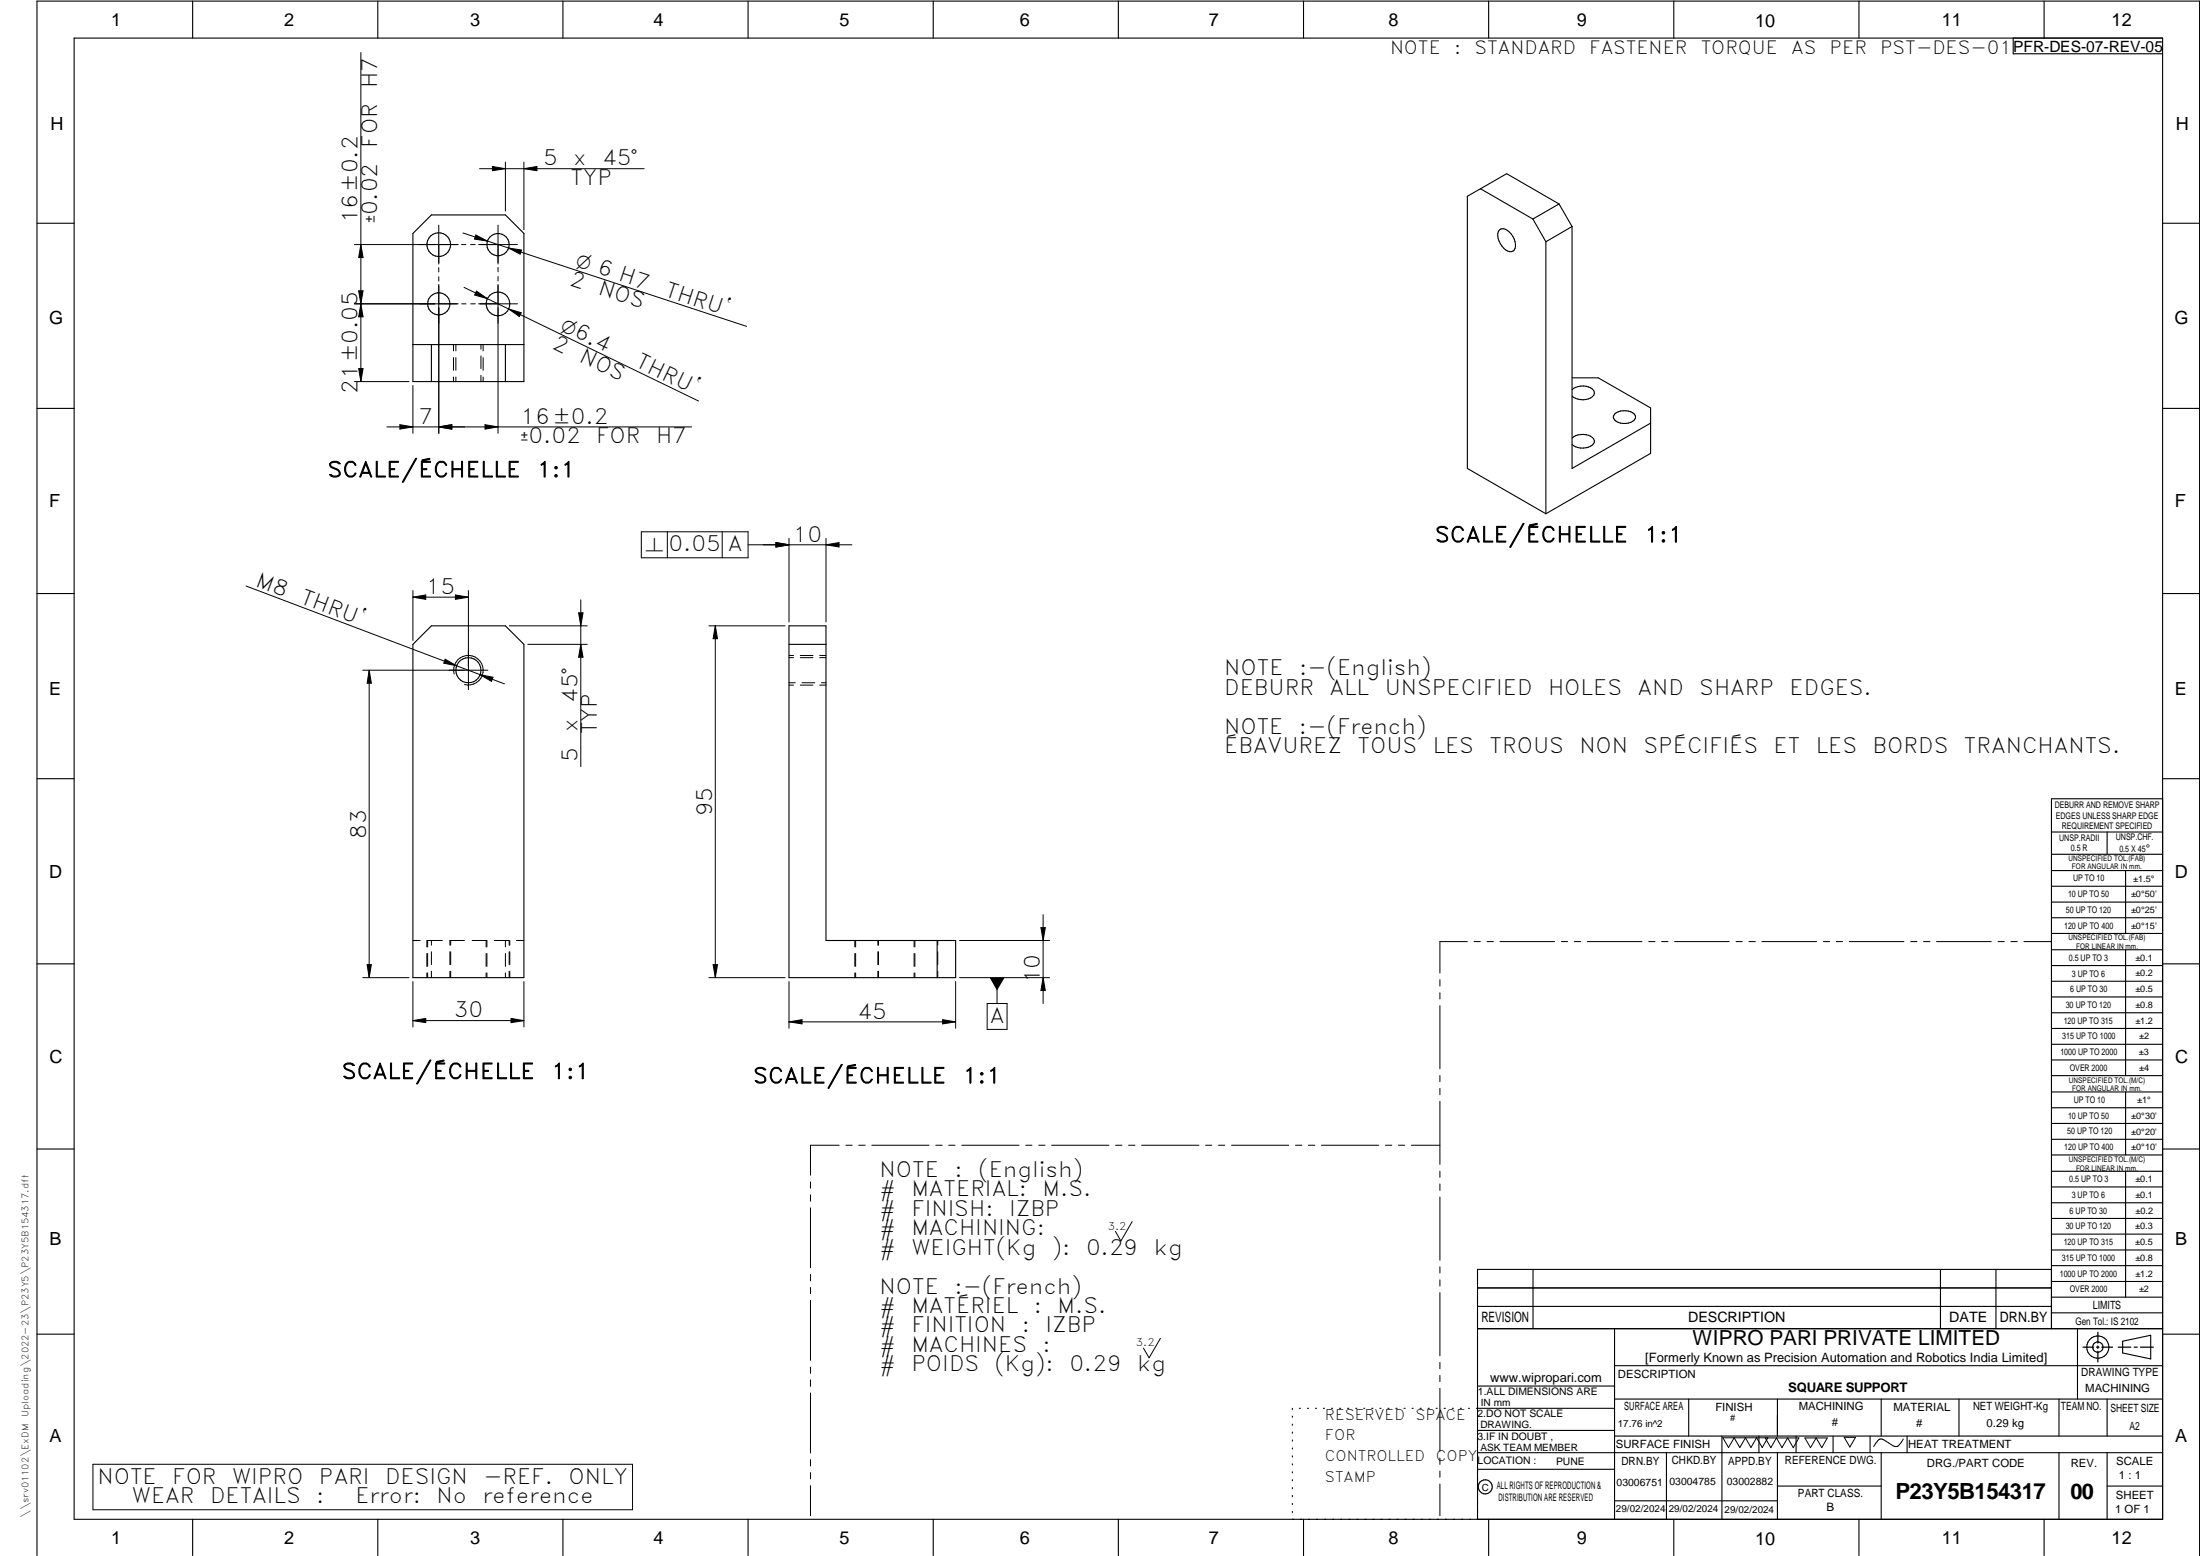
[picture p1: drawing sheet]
<svg xmlns="http://www.w3.org/2000/svg" width="594mm" height="420mm" viewBox="0 0 594 420" stroke-linecap="round" stroke-linejoin="round" font-family="sans-serif">
<g fill="none" stroke="#000" stroke-width=".3">
<path d="M20 10.3h564v400h-564zM52 .3v10M102 .3v10M152 .3v10M202 .3v10M252 .3v10M302 .3v10M352 .3v10M402 .3v10M452 .3v10M502 .3v10M543.6 10.3v4.2h40.4"/>
<path d="M552 .3v10M116.5 58h20l5 5v40h-30v-40zM399.8 51l-3.6 2v73.5l21.2 12.2M399.8 51l7.1-4.1 14.1 8.2M399.8 51l14.1 8.1M413.9 59.1l3.5 6.2M421 55.1l3.5 6.1M421 55.1l-7.1 4M10 60.3h10M404.8 62.2a1.86 1.86 0 0 1 2.8 .5 4.3 4.3 0 0 1 1.3 4.8 1.9 1.9 0 0 1-2.8-.5 4.2 4.2 0 0 1-1.3-4.8zM417.4 65.3v73.4M424.5 61.2v65.3l21.2-12.2"/>
<path d="M424.5 61.2l-7.1 4.1M584 60.3h10M111.5 93h30M116.5 93v10M136.5 93v10M10 110.3h10M424.5 105.2a4.4 4.4 0 0 1 5.9 .3 1.61 1.61 0 0 1-1.4 2.2 4.7 4.7 0 0 1-4.5-.8M424.5 118.3a4.4 4.4 0 0 1 5.9 .2 1.59 1.59 0 0 1-1.4 2.2l-.7 .2a4.4 4.4 0 0 1-3.8-.9M424.5 102h7.1l14.1 8.2v12.2l-28.3 16.3M436 111.8a4 4 0 0 1 5.6 .4 1.8 1.8 0 0 1-1.9 2.1 3.2 3.2 0 0 1-4.1-1.7zM584 110.3h10M10 160.3h10"/>
<path d="M111.5 174l5-5h20l5 5v90h-30zM213.1 169h9.9v85h35.1v10h-45zM213.1 174h9.9M584 160.3h10M10 210.3h10M584 215.7h-30v143.1M584 210.3h10M554 224.7h30M554 230.7h30M554 235.1h30M554 239.3h30M569 224.7v6"/>
<path d="M574 235.1v17M253.1 254v10M554 243.6h30M554 247.8h30M554 252.1h30M554 256.5h30M574 256.5v33.9M10 260.3h10M554 260.7h30M554 265h30M554 269.2h30M554 273.5h30"/>
<path d="M554 277.7h30M584 260.3h10M554 282h30M554 286.2h30M554 290.4h30M554 294.9h30M554 299.1h30M574 294.9v17M10 310.3h10M554 303.4h30M554 307.6h30M554 311.9h30"/>
<path d="M554 316.3h30M574 316.3v34M584 310.3h10M554 320.5h30M554 324.8h30M554 329h30M554 333.2h30M554 337.5h30M399 358.8h185M399 352.8h155M399 347.8h155M414 342.8v16"/>
<path d="M436 358.8v51.5M524 342.8v16M539 342.8v16M554 341.8h30M554 346h30M554 350.3h30M554 354.5h30M554 342.8h-155v67.5M561 358.8v19M10 360.3h10M399 374.3h37M436 368.8h148"/>
<path d="M436 377.8h148M456 377.8v10M480 377.8v10M508 377.8v10M529 377.8v10M556 377.8v10M569 377.8v10M573.2 362.2l7.6-1.6v6.3l-7.6-1.6zM584 360.3h10M349 380.3v.3M349 382.4v.3M349 384.6v.3"/>
<path d="M349 386.7v.3M349 388.8v.3M349 391v.3M349 393.1v.3M349 395.3v.3M349 397.4v.3M349 399.5v.3M350.9 380.3h.2M353.1 380.3h.2M355.2 380.3h.3M357.4 380.3h.3M359.6 380.3h.3"/>
<path d="M361.7 380.3h.3M363.9 380.3h.3M366.1 380.3h.3M368.3 380.3h.2M370.4 380.3h.3M372.6 380.3h.3M374.8 380.3h.3M376.9 380.3h.4M379.1 380.3h.3M381.3 380.3h.3M383.4 380.3h.4M385.6 380.3h.3"/>
<path d="M387.8 380.3h.3M390 380.3h.3M392.2 380.3h.3M394.3 380.3h.3M396.5 380.3h.3M398.7 380.3h37.3M399 386.2h37M399 396.7h37M436 387.8h148M450 392.3v18M465 387.8v22.5M475 387.8v4.5"/>
<path d="M480 392.3v18M485 387.8v4.5M495 387.8v4.5M505 387.8v4.5M508 392.3v18M515 387.8v4.5M556 392.3v18M569 392.3v18M584 392.3h-185M52 410.3v9.7M102 410.3v9.7M152 410.3v9.7"/>
<path d="M202 410.3v9.7M252 410.3v9.7M302 410.3v9.7M349 401.7v.3M349 403.8v.4M349 406v.3M349 408.1v.3M352 410.3v9.7M402 410.3v9.7M436 405.3h44M452 410.3v9.7M480 401.3h28"/>
<path d="M502 410.3v9.7M552 410.3v9.7M569 401.3h15M10 420v-419.7h584v419.7"/>
<circle cx="118.5" cy="66.1" r="3.2"/>
<circle cx="134.5" cy="66" r="2.99"/>
<circle cx="118.5" cy="82" r="2.99"/>
<circle cx="134.5" cy="82.1" r="3.2"/>
<circle cx="126.5" cy="181" r="3.4"/>
<circle cx="566.5" cy="363.8" r="2.99"/>
<circle cx="566.5" cy="363.7" r="1.41"/>
<circle cx="401.1" cy="401.5" r="1.9"/>
</g>
<path d="M566.5 359.7v3M562.5 363.8h2.9M566.1 363.8h.7M566.5 363.4v.7M566.5 364.9v2.8M567.6 363.8h2.9M572 363.8h3.4M576.3 363.8h.8M578 363.8h3.5" fill="none" stroke="#000" stroke-width=".34"/>
<g fill="none" stroke="#000" stroke-width=".27">
<path d="M97.4 14.2v88.8M129.5 45.6h44.4M133 45l3.5 .6-3.5 .5zM136.5 43.8v13.2M141.5 45.6l3.5-.6v1.1zM141.5 43.8v18.2M95.7 66h28M96.9 78.5l1.1 7.1h-1.1l1.1-7.1zM97.4 66l.6 3.6h-1.1zM118.5 72.3v1.1M118.5 74.7v1.2M118.5 76.8v40.2"/>
<path d="M118.5 60.8v10.5M124.6 66h1.2M125 62.9l12.3 4.1M125.3 77.6l63.3 30.7M127.1 66h1.2M128.5 63.5l3.1 1.6-3.5-.5zM128.7 78.6l2.9 2-3.4-.9zM129.2 66h10.5M134.5 72.2v1.2M134.5 74.7v1.2M134.5 60.8v10.5M134.5 76.8v40.2"/>
<path d="M137.3 67l64.3 21.1M137.3 67l3.5 .5-.3 1.1zM95.7 82h28M96.9 99.5h1.1l-.6 3.5zM122.5 93v1.7M122.5 96.6v3.4M123.1 93v1.7M123.1 96.6v3.4M124.7 82h1.2M127.1 82h1.2M129.2 82h10.5M129.9 93v1.3"/>
<path d="M129.9 96.1v3.4M130.5 93v1.7M130.5 96.6v3.4M137.4 83.4l3.4 1.1-.6 1zM95.7 103h14.7M104.5 115.3h82.3M108 114.7l3.5 .6-3.5 .6zM111.5 104.1v12.9M118.5 115.3l3.5-.6v1.2zM122.5 101.8v1.2M123.1 101.8v1.2M129.9 101.3v1.7"/>
<path d="M130.5 101.8v1.2M131 114.7l3.5 .6-3.5 .6zM66.5 158.2l56.8 21.6M111.5 159.5v13.4M126.5 159.5v26.7M173.2 143.6h28.8v7h-28.8zM180.2 143.6v7M195 143.6v7M202 147.1h28M209.5 146.5l3.6 .6-3.6 .6zM213.1 145.4v22.5M223 145.4v22.5"/>
<path d="M223 147.1l3.6-.6v1.2zM111.5 161.2l3.5-.5v1.1zM111.5 161.2h15M120.2 178l3.1 1.8-3.5-.7zM123 160.7l3.5 .5-3.5 .6zM123.3 179.8l12.9 4.9M137.5 169h21.1M142.5 174h16.1M156.2 165.5h1.2l-.6 3.5zM156.8 174l.6 3.5h-1.2zM156.8 162v45M191.4 169h20.6"/>
<path d="M193.2 169l.6 3.5h-1.2zM193.2 169v95M213.1 177.6h1.2M213.1 177h1.2M216.1 177.6h3.4M216.1 177h3.4M221.4 177.6h1.6M221.4 177h1.6M98 181h33.7M99.7 181v83M99.7 181l.6 3.5h-1.2zM122.6 182a4 4 0 0 1 3.5-5 4 4 0 0 1 4.3 4.3 4 4 0 0 1-5 3.5"/>
<path d="M129.7 182.2l3.4 .7-.4 1.1zM213.1 185h1.2M213.1 184.4h1.7M216.1 185h3.4M216.6 184.4h3.4M221.4 185h1.6M221.8 184.4h1.2M111.5 254h1.9M115.3 254v1.7M115.3 257.5v3.4M115.5 257.5v3.4M116.5 254v1.2"/>
<path d="M116.5 257v3.5M119.5 254h-4v1.7M121.5 257v3.5M121.7 254v1.2M121.7 257v3.5M125.4 254h-3.9v1.2M127.5 254h3.9M131.3 254v1.7M131.3 257.5v3.4M131.5 254v1.7M131.5 257.5v3.4M133.5 254h3.9"/>
<path d="M136.5 254v1.7M136.5 257.5v3.4M137.5 254v1.2M137.5 257v3.5M137.7 254v1.2M137.7 257v3.5M139.5 254h2M230.8 254v1.7M230.8 257.5v3.4M231 254v1.7M231 257.5v3.4M237.1 254v1.2"/>
<path d="M237.1 257v3.5M237.2 254v1.2M237.2 257v3.5M246.8 254v1.7M246.8 257.5v3.4M247.1 254v1.7M247.1 257.5v3.4M253.2 254v1.2M253.2 257v3.5M259.1 254h24.3M281.1 250.5h1.2l-.6 3.5zM281.7 247v24"/>
<path d="M396.2 254.3h-7.4v8.5M398.1 254.3h1.6M401.5 254.3h1.8M405 254.3h14.8M421.6 254.3h1.7M425.1 254.3h1.7M428.6 254.3h14.8M445.2 254.3h1.7M448.7 254.3h1.7M452.2 254.3h14.8M468.8 254.3h1.7M472.3 254.3h1.7"/>
<path d="M475.8 254.3h14.8M492.4 254.3h1.7M495.8 254.3h1.8M499.4 254.3h14.7M516 254.3h1.6M519.4 254.3h1.8M522.9 254.3h14.8M539.5 254.3h1.7M543 254.3h1.7M546.5 254.3h7.4M98 264h12.4M99.1 260.5h1.2l-.6 3.5z"/>
<path d="M111.5 265v12.3M111.5 275.6l3.5-.6v1.1zM111.5 275.6h30M115.3 262.7v1.3M115.5 262.7v1.3M116.5 262.3v1.7M121.5 262.3v1.7M121.7 262.3v1.7M131.3 262.7v1.3M131.5 262.7v1.3M136.5 262.7v1.3M137.5 262.3v1.7"/>
<path d="M137.7 262.3v1.7M138 275l3.5 .6-3.5 .5zM141.5 265v12.3M191.4 264h20.6M192.6 260.5h1.2l-.6 3.5zM213.1 265v12.7M213.1 275.9h45M213.1 275.9l3.5-.6v1.2zM230.8 262.7v1.3M231 262.7v1.3M237.1 262.3v1.7M237.2 262.3v1.7"/>
<path d="M246.8 262.7v1.3M247.1 262.7v1.3M253.2 262.3v1.7M254.5 275.3l3.6 .6-3.6 .6zM258.1 265v12.7M259.1 264h24.3M266.6 271h5.3v7h-5.3zM269.2 264v7M281.7 264l.6 3.5h-1.2zM388.8 264.5v1.8M388.8 268.1v1.6M388.8 271.6v17"/>
<path d="M388.8 290.4v1.7M388.8 293.9v1.7M388.8 297.4v17M218.9 319.2v1.6M226.6 309.2h-7.7v8.1M228.4 309.2h1.7M231.9 309.2h1.7M235.4 309.2h15.5M252.7 309.2h1.7M256.2 309.2h1.7M259.7 309.2h15.5M277 309.2h1.7"/>
<path d="M280.5 309.2h1.7M284 309.2h15.5M301.2 309.2h1.8M304.8 309.2h1.7M308.3 309.2h15.5M325.5 309.2h1.7M329.1 309.2h1.6M332.6 309.2h15.4M349.8 309.2h1.7M353.3 309.2h1.7M356.8 309.2h15.5M374.1 309.2h1.7"/>
<path d="M377.6 309.2h1.7M381.1 309.2h7.7M388.8 316.2v1.7M388.8 319.7v1.7M218.9 322.6v1.8M218.9 326.1v16.2M305.7 329.9l-3 5.2-1.5-2.6M388.8 323.2v17.1M218.9 344.1v1.8M218.9 347.6v1.7M218.9 351.2v16.1M388.8 342.1v1.6"/>
<path d="M388.8 345.6v1.7M388.8 349v17.1M218.9 369.1v1.7M218.9 372.6v1.8M218.9 376.1v16.2M313.3 361.4l-3 5.2-1.5-2.6M388.8 367.9v1.7M388.8 371.4v1.7M388.8 374.9v17M25.1 395.4h145.7v12.3h-145.7zM218.9 394.1v1.8M218.9 397.6v1.7"/>
<path d="M388.8 393.7v1.7M388.8 397.2v1.7M465.2 388.2h12.2l-1.5 2.7-1.6-2.7-1.5 2.7-1.5-2.7-1.5 2.7-1.5-2.7-1.5 2.7zM476.7 388.3h9.1l-1.6 2.6-1.5-2.6-1.5 2.6-1.5-2.6-1.5 2.6zM487.4 388.3h6l-1.5 2.6-1.5-2.6-1.5 2.6zM498 388.1h3.1l-1.6 2.6zM514 388.6l-1.1 1.5a1.2 1.2 0 0 1-1.8 .3l-1.8-1.2a1.55 1.55 0 0 0-1.6-.6 1.55 1.55 0 0 0-1.2 1.1l-.5 .9M218.9 401.2v8.1M388.8 400.7v8.6"/>
</g>
<g fill="#000">
<path d="M133 45l3.5 .6-3.5 .5zM141.5 45.6l3.5-.6v1.1zM96.9 78.5h1.1l-.6 3.5zM97.4 66l.6 3.6h-1.1zM128.5 63.5l3.1 1.6-3.5-.5zM128.7 78.6l2.9 2-3.4-.9zM137.3 67l3.5 .5-.3 1.1zM96.9 99.5h1.1l-.6 3.5zM97.4 82l.6 3.6h-1.1zM137.4 83.4l3.4 1.1-.6 1zM108 114.7l3.5 .6-3.5 .6zM118.5 115.3l3.5-.6v1.2z"/>
<path d="M131 114.7l3.5 .6-3.5 .6zM209.5 146.5l3.6 .6-3.6 .6zM223 147.1l3.6-.6v1.2zM111.5 161.2l3.5-.5v1.1zM120.2 178l3.1 1.8-3.5-.7zM123 160.7l3.5 .5-3.5 .6zM156.2 165.5h1.2l-.6 3.5zM156.8 174l.6 3.5h-1.2zM193.2 169l.6 3.5h-1.2zM99.7 181l.6 3.5h-1.2zM129.7 182.2l3.4 .7-.4 1.1zM281.1 250.5h1.2l-.6 3.5z"/>
<path d="M99.1 260.5h1.2l-.6 3.5zM111.5 275.6l3.5-.6v1.1zM138 275l3.5 .6-3.5 .5zM192.6 260.5h1.2l-.6 3.5zM213.1 275.9l3.5-.6v1.2zM254.5 275.3l3.6 .6-3.6 .6zM267.2 264h4.1l-2.1 3.5zM281.7 264l.6 3.5h-1.2z"/>
</g>
<text font-size="6" x="511.8" y="404.8">P23Y5B154317</text>
<text font-size="5.9" x="559.1" y="404.7">00</text>
<g font-size="5.7">
<text x="101.8" y="23.8" transform="rotate(-90 101.8 23.8)">H7</text>
<text x="101.8" y="39.9" transform="rotate(-90 101.8 39.9)">FOR</text>
<text x="146.6" y="44.7">5</text>
<text x="154.8" y="44.7">x</text>
<text x="162.6" y="44.7">45°</text>
<text x="154.1" y="49.9">TYP</text>
<text x="96.6" y="60.3" transform="rotate(-90 96.6 60.3)">16±0.2</text>
<text x="153.5" y="76.9" transform="rotate(18 153.5 76.9)">2</text>
<text x="161.2" y="79.5" transform="rotate(18 161.2 79.5)">NOS</text>
<text x="179.3" y="79.9" transform="rotate(18 179.3 79.9)">THRU`</text>
<text x="148.8" y="93.9" transform="rotate(26 148.8 93.9)">2</text>
<text x="156.2" y="97.4" transform="rotate(26 156.2 97.4)">NOS</text>
<text x="171.3" y="98.9" transform="rotate(26 171.3 98.9)">THRU`</text>
<text x="96.6" y="106.4" transform="rotate(-90 96.6 106.4)">21±0.05</text>
<text x="113" y="114.4">7</text>
<text x="140.6" y="114.4">16±0.2</text>
<text x="161" y="119.6">FOR</text>
<text x="177.2" y="119.6">H7</text>
<text x="88.4" y="128.8">SCALE/ÉCHELLE</text>
<text x="145" y="128.8">1:1</text>
<text x="180.5" y="148.8">0.05 A</text>
<text x="214.1" y="146.2">10</text>
<text x="387.5" y="146.4">SCALE/ÉCHELLE</text>
<text x="444" y="146.4">1:1</text>
<text x="68.7" y="158.2" transform="rotate(21 68.7 158.2)">M8</text>
<text x="115" y="160.4">15</text>
<text x="80.8" y="162.7" transform="rotate(21 80.8 162.7)">THRU`</text>
<text x="330.6" y="182.3">NOTE</text>
<text x="350.8" y="182.3">:-(English)</text>
<text x="155.9" y="189.8" transform="rotate(-90 155.9 189.8)">45°</text>
<text x="330.6" y="187.6">DEBURR</text>
<text x="359" y="187.6">ALL</text>
<text x="373.9" y="187.6">UNSPECIFIED</text>
<text x="418" y="187.6">HOLES</text>
<text x="442.2" y="187.6">AND</text>
<text x="458.9" y="187.6">SHARP</text>
<text x="483.3" y="187.6">EDGES.</text>
<text x="155.9" y="197.6" transform="rotate(-90 155.9 197.6)">x</text>
<text x="161.2" y="198.3" transform="rotate(-90 161.2 198.3)">TYP</text>
<text x="330.6" y="198.1">NOTE</text>
<text x="330.6" y="203.3">ÉBAVUREZ</text>
<text x="350.8" y="198.1">:-(French)</text>
<text x="366.6" y="203.3">TOUS</text>
<text x="386.9" y="203.3">LES</text>
<text x="402.2" y="203.3">TROUS</text>
<text x="426.5" y="203.3">NON</text>
<text x="443.8" y="203.3">SPÉCIFIÉS</text>
<text x="478.9" y="203.3">ET</text>
<text x="490.3" y="203.3">LES</text>
<text x="505.7" y="203.3">BORDS</text>
<text x="530.3" y="203.3">TRANCHANTS.</text>
<text x="155.9" y="205.8" transform="rotate(-90 155.9 205.8)">5</text>
<text x="192.3" y="220.4" transform="rotate(-90 192.3 220.4)">95</text>
<text x="98.8" y="226.4" transform="rotate(-90 98.8 226.4)">83</text>
<text x="280.8" y="265.6" transform="rotate(-90 280.8 265.6)">10</text>
<text x="122.5" y="274.7">30</text>
<text x="231.6" y="275">45</text>
<text x="267.3" y="276.2">A</text>
<text x="92.3" y="291.3">SCALE/ÉCHELLE</text>
<text x="148.8" y="291.3">1:1</text>
<text x="203.4" y="292.5">SCALE/ÉCHELLE</text>
<text x="259.9" y="292.5">1:1</text>
<text x="237.5" y="317.8">NOTE</text>
<text x="257.7" y="317.8">:</text>
<text x="264.1" y="317.8">(English)</text>
<text x="237.5" y="323">#</text>
<text x="246.1" y="323">MATERIAL:</text>
<text x="281.5" y="323">M.S.</text>
<text x="237.5" y="328.3">#</text>
<text x="246.1" y="328.3">FINISH:</text>
<text x="272.5" y="328.3">IZBP</text>
<text x="237.5" y="333.5">#</text>
<text x="246.1" y="333.5">MACHINING:</text>
<text x="237.5" y="338.8">#</text>
<text x="246.1" y="338.8">WEIGHT(Kg</text>
<text x="284" y="338.8">):</text>
<text x="293.3" y="338.8">0.29</text>
<text x="311.6" y="338.8">kg</text>
<text x="237.5" y="349.3">NOTE</text>
<text x="257.7" y="349.3">:-(French)</text>
<text x="237.5" y="354.5">#</text>
<text x="237.5" y="359.8">#</text>
<text x="246.1" y="359.8">FINITION</text>
<text x="246.1" y="354.5">MATÉRIEL</text>
<text x="275.9" y="359.8">:</text>
<text x="279.2" y="354.5">:</text>
<text x="282.3" y="359.8">IZBP</text>
<text x="285.6" y="354.5">M.S.</text>
<text x="237.5" y="365">#</text>
<text x="246.1" y="365">MACHINES</text>
<text x="281.5" y="365">:</text>
<text x="237.5" y="370.3">#</text>
<text x="246.1" y="370.3">POIDS</text>
<text x="268.5" y="370.3">(Kg):</text>
<text x="288.8" y="370.3">0.29</text>
<text x="307.1" y="370.3">kg</text>
<text x="26.3" y="400.6">NOTE</text>
<text x="46.5" y="400.6">FOR</text>
<text x="62.7" y="400.6">WIPRO</text>
<text x="86.1" y="400.6">PARI</text>
<text x="104" y="400.6">DESIGN</text>
<text x="130.5" y="400.6">-REF.</text>
<text x="153.5" y="400.6">ONLY</text>
<text x="35.6" y="405.9">WEAR</text>
<text x="56.7" y="405.9">DETAILS</text>
<text x="85.4" y="405.9">:</text>
<text x="96" y="405.9">Error:</text>
<text x="117.9" y="405.9">No</text>
<text x="130.3" y="405.9">reference</text>
</g>
<text font-size="5.6" x="457" y="363.2">WIPRO PARI PRIVATE LIMITED</text>
<g font-size="5.4">
<text x="101.8" y="60.3" transform="rotate(-90 101.8 60.3)">u0.02</text>
<text x="155.2" y="71.9" transform="rotate(18 155.2 71.9)">O 6 H7</text>
<text x="151.1" y="89.1" transform="rotate(26 151.1 89.1)">O6.4</text>
<text x="140.6" y="119.6">u0.02</text>
<text x="174.3" y="148.8">n</text>
</g>
<g font-size="4.9">
<text x="30" y="6.9">1</text>
<text x="76.7" y="6.9">2</text>
<text x="127" y="6.9">3</text>
<text x="176.5" y="6.9">4</text>
<text x="226.7" y="6.9">5</text>
<text x="275.4" y="6.9">6</text>
<text x="326.4" y="6.9">7</text>
<text x="375" y="6.9">8</text>
<text x="425.8" y="6.9">9</text>
<text x="473.9" y="7.3">10</text>
<text x="524.3" y="6.9">11</text>
<text x="570.2" y="6.9">12</text>
<text x="375.4" y="14.5">NOTE</text>
<text x="392.7" y="14.5">:</text>
<text x="398.2" y="14.5">STANDARD</text>
<text x="429.2" y="14.5">FASTENER</text>
<text x="459.2" y="14.5">TORQUE</text>
<text x="483.7" y="14.5">AS</text>
<text x="494.1" y="14.5">PER</text>
<text x="507.7" y="14.5">PST-DES-01</text>
<text x="13.6" y="35.1">H</text>
<text x="587.6" y="35.1">H</text>
<text x="13.2" y="87.5">G</text>
<text x="587.2" y="87.5">G</text>
<text x="13.2" y="137">F</text>
<text x="587.2" y="137">F</text>
<text x="13.2" y="187.6">E</text>
<text x="587.2" y="187.6">E</text>
<text x="13.2" y="237">D</text>
<text x="587.2" y="237">D</text>
<text x="13.4" y="287.1">C</text>
<text x="587.4" y="287.1">C</text>
<text x="13.4" y="336.2">B</text>
<text x="587.4" y="336.2">B</text>
<text x="13.4" y="389.3">A</text>
<text x="587.4" y="389.3">A</text>
<text x="30" y="416.9">1</text>
<text x="76.7" y="416.9">2</text>
<text x="127" y="416.9">3</text>
<text x="176.5" y="416.9">4</text>
<text x="226.7" y="416.9">5</text>
<text x="275.4" y="416.9">6</text>
<text x="326.4" y="416.9">7</text>
<text x="375" y="416.9">8</text>
<text x="425.8" y="416.9">9</text>
<text x="473.9" y="417.3">10</text>
<text x="524.3" y="416.9">11</text>
<text x="570.2" y="416.9">12</text>
</g>
<text font-size="4.2" x="543.6" y="14">PFR-DES-07-REV-05</text>
<g font-size="3.9">
<text x="400" y="357.1">REVISION</text>
<text x="455.9" y="357.1">DESCRIPTION</text>
<text x="526.4" y="357.1">DATE</text>
<text x="540" y="357.1">DRN.BY</text>
<text x="357.8" y="383.3">RESERVED</text>
<text x="382.3" y="383.3">SPACE</text>
<text x="357.8" y="388.9">FOR</text>
<text x="357.8" y="394.5">CONTROLLED</text>
<text x="387.8" y="394.5">COPY</text>
<text x="357.8" y="400">STAMP</text>
</g>
<text font-size="3.6" x="482.9" y="375.8">SQUARE SUPPORT</text>
<g font-size="3.5">
<text x="444.3" y="367.7">[Formerly Known as Precision Automation and Robotics India Limited]</text>
<text x="402.4" y="373.3">www.wipropari.com</text>
</g>
<g font-size="3.1">
<text x="565.1" y="353.5">LIMITS</text>
<text x="562" y="371.7">DRAWING TYPE</text>
<text x="436.9" y="372.1">DESCRIPTION</text>
<text x="563.1" y="375.9">MACHINING</text>
<text x="438.6" y="380.8">SURFACE AREA</text>
<text x="463.2" y="380.9">FINISH</text>
<text x="485.7" y="380.8">MACHINING</text>
<text x="511.3" y="380.9">MATERIAL</text>
<text x="532.8" y="380.7">NET WEIGHT-Kg</text>
<text x="556.5" y="380.7">TEAM NO.</text>
<text x="569.9" y="381.2">SHEET SIZE</text>
<text x="494.6" y="385.1">#</text>
<text x="517.4" y="385.3">#</text>
<text x="536.4" y="385.3">0.29 kg</text>
<text x="575" y="386.1">A2</text>
<text x="436.3" y="391">SURFACE FINISH</text>
<text x="437.8" y="395.5">DRN.BY</text>
<text x="451.4" y="395.4">CHKD.BY</text>
<text x="466.6" y="395.5">APPD.BY</text>
<text x="482" y="395.4">REFERENCE DWG.</text>
<text x="515.3" y="391.1">HEAT TREATMENT</text>
<text x="571.4" y="395.6">SCALE</text>
<text x="520.4" y="396.2">DRG./PART CODE</text>
<text x="559.2" y="396.1">REV.</text>
<text x="572.2" y="399.5">1 : 1</text>
<text x="485.5" y="404.3">PART CLASS.</text>
<text x="493.2" y="407.9">B</text>
<text x="571.4" y="404.7">SHEET</text>
<text x="571.2" y="408.4">1 OF 1</text>
</g>
<text font-size="3" x="579.5" y="230.1">°</text>
<g font-size="2.8">
<text x="299.1" y="332.1">3.2</text>
<text x="560.4" y="357.7">Gen Tol.: IS 2102</text>
<text x="306.7" y="363.6">3.2</text>
<text x="399.1" y="376.6">1.ALL DIMENSIONS ARE</text>
<text x="399" y="382.7">2.DO NOT SCALE</text>
<text x="399" y="388.7">3.IF IN DOUBT ,</text>
<text x="399" y="395.4">LOCATION :</text>
<text x="420.2" y="395.6">PUNE</text>
<text x="404.2" y="402">ALL RIGHTS OF REPRODUCTION &amp;</text>
<text x="436.5" y="401.2">03006751</text>
<text x="450.8" y="400.9">03004785</text>
<text x="466.3" y="401">03002882</text>
<text x="404.7" y="405.4">DISTRIBUTION ARE RESERVED</text>
</g>
<g font-size="2.7">
<text x="399.9" y="379.7">IN mm</text>
<text x="399.7" y="385.7">DRAWING.</text>
<text x="436.9" y="385.4">17.76 in^2</text>
<text x="399.7" y="391.8">ASK TEAM MEMBER</text>
<text x="400.1" y="402.5">C</text>
<text x="436.4" y="408.3">29/02/2024</text>
<text x="450.6" y="408.4">29/02/2024</text>
<text x="465.7" y="408.5">29/02/2024</text>
</g>
<g font-size="2.5">
<text x="554.9" y="218.3">DEBURR AND REMOVE SHARP</text>
<text x="555.2" y="221">EDGES UNLESS SHARP EDGE</text>
<text x="556.1" y="227.1">UNSP.RADII</text>
<text x="556.8" y="223.8">REQUIREMENT SPECIFIED</text>
<text x="571.4" y="226.9">UNSP.CHF.</text>
<text x="559.2" y="229.9">0.5 R</text>
<text x="572.3" y="230.1">0.5 X 45</text>
<text x="559.8" y="238">UP TO 10</text>
<text x="576.1" y="238.1">±1.5°</text>
<text x="558.5" y="242.2">10 UP TO 50</text>
<text x="575.5" y="242.3">±0°50'</text>
<text x="557.4" y="250.7">120 UP TO 400</text>
<text x="557.9" y="246.5">50 UP TO 120</text>
<text x="575.5" y="250.7">±0°15'</text>
<text x="575.5" y="246.5">±0°25'</text>
<text x="558.7" y="259.4">0.5 UP TO 3</text>
<text x="559.5" y="263.7">3 UP TO 6</text>
<text x="576.6" y="263.6">±0.2</text>
<text x="576.6" y="259.4">±0.1</text>
<text x="559" y="267.9">6 UP TO 30</text>
<text x="576.6" y="267.9">±0.5</text>
<text x="557.8" y="272.2">30 UP TO 120</text>
<text x="576.6" y="272.2">±0.8</text>
<text x="556.9" y="280.7">315 UP TO 1000</text>
<text x="557.3" y="276.4">120 UP TO 315</text>
<text x="576.6" y="276.4">±1.2</text>
<text x="577.7" y="280.7">±2</text>
<text x="556.4" y="284.9">1000 UP TO 2000</text>
<text x="577.6" y="284.9">±3</text>
<text x="558.9" y="289.2">OVER 2000</text>
<text x="577.7" y="289.3">±4</text>
<text x="560" y="297.9">UP TO 10</text>
<text x="577.1" y="297.9">±1°</text>
<text x="558.5" y="302.1">10 UP TO 50</text>
<text x="575.5" y="302.1">±0°30'</text>
<text x="557.4" y="310.6">120 UP TO 400</text>
<text x="558.2" y="306.3">50 UP TO 120</text>
<text x="575.5" y="310.6">±0°10'</text>
<text x="575.5" y="306.4">±0°20'</text>
<text x="558.8" y="319.2">0.5 UP TO 3</text>
<text x="559.4" y="323.4">3 UP TO 6</text>
<text x="576.6" y="319.2">±0.1</text>
<text x="576.6" y="323.5">±0.1</text>
<text x="558.9" y="327.7">6 UP TO 30</text>
<text x="576.7" y="327.7">±0.2</text>
<text x="557.8" y="332">30 UP TO 120</text>
<text x="576.6" y="332">±0.3</text>
<text x="556.8" y="340.5">315 UP TO 1000</text>
<text x="557.3" y="336.3">120 UP TO 315</text>
<text x="576.6" y="336.3">±0.5</text>
<text x="576.6" y="340.5">±0.8</text>
<text x="556.2" y="344.7">1000 UP TO 2000</text>
<text x="576.6" y="344.7">±1.2</text>
<text x="558.9" y="349">OVER 2000</text>
<text x="577.6" y="349">±2</text>
<text x="467.2" y="383.8">#</text>
</g>
<g font-size="2.4">
<text x="7.7" y="382.7" transform="rotate(-90 7.7 382.7)">Uploading\2022-23\P23Y5\P23Y5B154317.dft</text>
<text x="7.7" y="409.8" transform="rotate(-90 7.7 409.8)">\\srv01102\ExDM</text>
</g>
<g font-size="2.1">
<text x="558.5" y="232.4">UNSPECIFIED TOL.(FAB)</text>
<text x="559.5" y="234.7">FOR ANGULAR IN mm.</text>
<text x="558.6" y="253.9">UNSPECIFIED TOL.(FAB)</text>
<text x="560.7" y="256.3">FOR LINEAR IN mm.</text>
<text x="558.7" y="292.3">UNSPECIFIED TOL.(M/C)</text>
<text x="559.6" y="294.7">FOR ANGULAR IN mm.</text>
<text x="558.7" y="313.7">UNSPECIFIED TOL.(M/C)</text>
<text x="560.6" y="316.1">FOR LINEAR IN mm.</text>
</g>
</svg>
